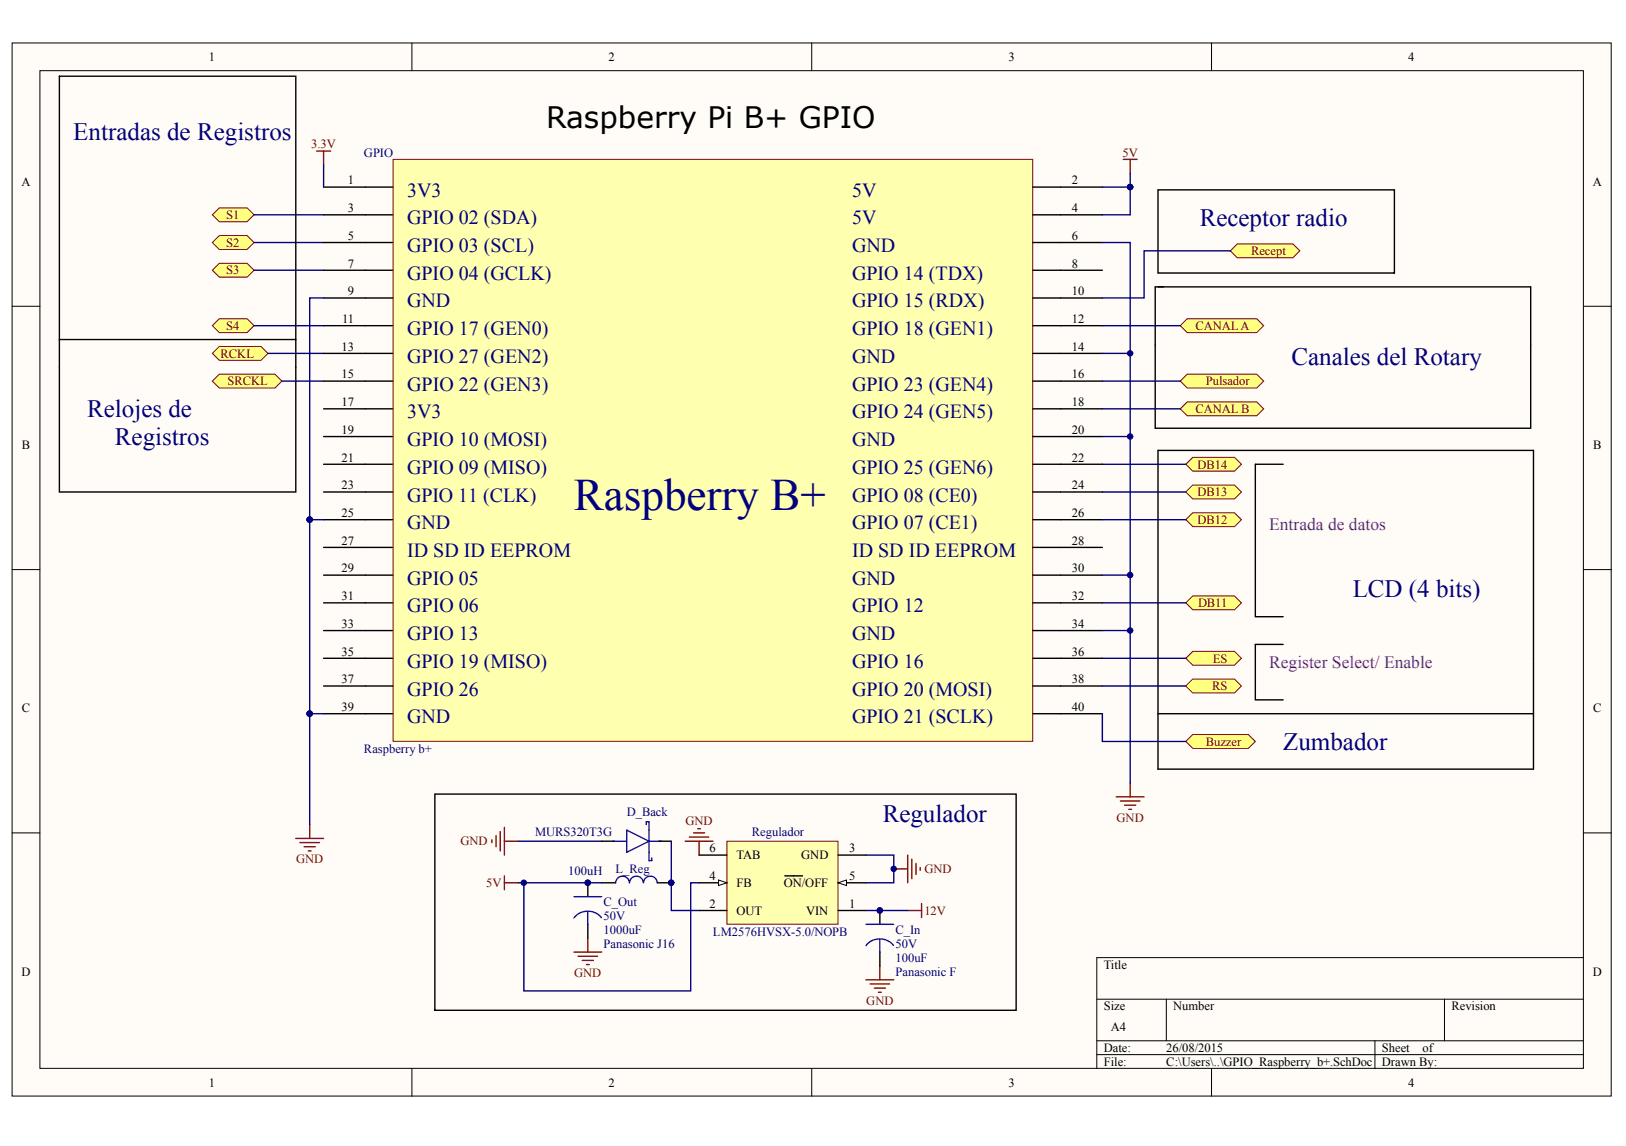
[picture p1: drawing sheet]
<svg xmlns="http://www.w3.org/2000/svg" width="287mm" height="202mm" viewBox="0 0 287 202" stroke-linecap="round" stroke-linejoin="round" font-family="sans-serif">
<g fill="#fffcf8" stroke="#000" stroke-width=".18">
<path d="M2.1 7.6h282.1v185.7h-282.1z"/>
<path d="M7 12.5h272.3v175.9h-272.3z"/>
</g>
<g fill="none" stroke="#000" stroke-width=".18">
<path d="M72.7 7.6v4.9M143.2 7.6v4.9M213.7 7.6v4.9M2.1 54h4.9M279.3 54h4.9M2.1 100.5h4.9M279.3 100.5h4.9M2.1 146.9h4.9M279.3 146.9h4.9M193.5 176.2h85.8M205.7 176.2v7.4M254.8 176.2v7.4"/>
<path d="M279.3 168.9h-85.8v19.6M72.7 188.5v4.9M143.2 188.5v4.9M193.5 183.6h85.8M193.5 186h85.8M213.7 188.5v4.9M242.5 183.6v4.9"/>
</g>
<g fill="#ffff80" stroke="#800000" stroke-width=".18">
<path d="M209.2 81.9l1.2-1.2h7.3l1.3 1.2-1.3 1.2h-7.3z" fill-rule="evenodd"/>
<path d="M209.2 86.8l1.2-1.2h7.3l1.3 1.2-1.3 1.2h-7.3z" fill-rule="evenodd"/>
<path d="M209.2 91.7l1.2-1.3h7.3l1.3 1.3-1.3 1.2h-7.3z" fill-rule="evenodd"/>
<path d="M209.2 106.3l1.2-1.2h7.3l1.3 1.2-1.3 1.3h-7.3z" fill-rule="evenodd"/>
<path d="M209.2 116.1l1.2-1.2h7.3l1.3 1.2-1.3 1.2h-7.3z" fill-rule="evenodd"/>
<path d="M209.2 121l1.2-1.2h7.3l1.3 1.2-1.3 1.2h-7.3z" fill-rule="evenodd"/>
<path d="M208.2 72.1l1.2-1.2h12.3l1.2 1.2-1.2 1.2h-12.3z" fill-rule="evenodd"/>
<path d="M208.2 57.4l1.2-1.2h12.3l1.2 1.2-1.2 1.3h-12.3z" fill-rule="evenodd"/>
<path d="M37.5 67.2l1.2-1.2h9.8l1.2 1.2-1.2 1.2h-9.8z" fill-rule="evenodd"/>
<path d="M37.5 62.3l1.2-1.2h7.3l1.3 1.2-1.3 1.3h-7.3z" fill-rule="evenodd"/>
</g>
<path d="M194.4 86.8h14.8M194.4 106.3h14.8" fill="none" stroke="#000080" stroke-width=".25"/>
<path d="M204.3 79.4v36.7M270.5 79.4v36.7M221.4 84.3v24.5h4.9M221.4 81.9h4.9M226.3 113.7h-4.9v9.7h4.9" fill="none" stroke="#000" stroke-width=".25"/>
<path d="M209.2 130.8l1.2-1.2h9.8l1.2 1.2-1.2 1.2h-9.8z" fill-rule="evenodd" fill="#ffff80" stroke="#800000" stroke-width=".18"/>
<path d="M204.3 116.1v9.8h66.2v-9.8" fill="none" stroke="#000" stroke-width=".25"/>
<g fill="#ffff80" stroke="#800000" stroke-width=".18">
<path d="M37.5 37.9l1.2-1.2h4.9l1.2 1.2-1.2 1.2h-4.9z" fill-rule="evenodd"/>
<path d="M37.5 42.8l1.2-1.2h4.9l1.2 1.2-1.2 1.2h-4.9z" fill-rule="evenodd"/>
<path d="M37.5 47.7l1.2-1.3h4.9l1.2 1.3-1.2 1.2h-4.9z" fill-rule="evenodd"/>
<path d="M37.5 57.4l1.2-1.2h4.9l1.2 1.2-1.2 1.3h-4.9z" fill-rule="evenodd"/>
</g>
<path d="M44.8 37.9h12.3M44.8 42.8h12.3M44.8 47.7h12.3M44.8 57.4h12.3" fill="none" stroke="#000080" stroke-width=".25"/>
<path d="M10.5 13.4h41.7v46.5h-41.7zM204.3 125.9v9.8h66.2v-9.8" fill="none" stroke="#000" stroke-width=".25"/>
<path d="M217 44.2l1.2-1.2h9.9l1.2 1.2-1.2 1.3h-9.9z" fill-rule="evenodd" fill="#ffff80" stroke="#800000" stroke-width=".18"/>
<path d="M10.5 64.8v22h41.7v-22" fill="none" stroke="#000" stroke-width=".25"/>
<path d="M194.4 81.9h14.8M194.4 116.1h14.8" fill="none" stroke="#000080" stroke-width=".25"/>
<path d="M208.2 67.2l1.2-1.2h12.3l1.2 1.2-1.2 1.2h-12.3z" fill-rule="evenodd" fill="#ffff80" stroke="#800000" stroke-width=".18"/>
<g fill="none" stroke="#000" stroke-width=".25">
<path d="M64.4 37.9h4.9M64.4 33h4.9M204.3 33.5h41.7v14.7h-41.7zM10.5 59.9v4.9M52.2 59.9v4.9M64.4 57.4h4.9M64.4 52.6h4.9M64.4 47.7h4.9M64.4 42.8h4.9M204.3 50.6h65.7M64.4 77h4.9M64.4 72.1h4.9"/>
<path d="M64.4 67.2h4.9M64.4 62.3h4.9M203.8 60.9v14.6h66.2v-14.6M204.3 79.4h66.2M64.4 96.6h4.9M64.4 91.7h4.9M64.4 86.8h4.9M64.4 81.9h4.9M64.4 116.1h4.9M64.4 111.2h4.9M64.4 106.3h4.9M64.4 101.4h4.9"/>
<path d="M64.4 125.9h4.9M64.4 121h4.9"/>
</g>
<path d="M47.3 62.3h9.8M49.7 67.2h7.4" fill="none" stroke="#000080" stroke-width=".25"/>
<path d="M69.3 28.1h112.9v102.7h-112.9z" fill="#ffffb0" stroke="#800000" stroke-width=".18"/>
<g fill="none" stroke="#000" stroke-width=".25">
<path d="M57.1 37.9h7.3M57.1 33h7.3M182.2 37.9h12.2M182.2 33h12.2M57.1 57.4h7.3M57.1 52.6h7.3M57.1 47.7h7.3M57.1 42.8h7.3M182.2 57.4h12.2M182.2 52.6h12.2M182.2 47.7h12.2M182.2 42.8h12.2"/>
<path d="M57.1 77h7.3M57.1 72.1h7.3M57.1 67.2h7.3M57.1 62.3h7.3M182.2 77h12.2M182.2 72.1h12.2M182.2 67.2h12.2M182.2 62.3h12.2M57.1 96.6h7.3M57.1 91.7h7.3M57.1 86.8h7.3M57.1 81.9h7.3"/>
<path d="M182.2 96.6h12.2M182.2 91.7h12.2M182.2 86.8h12.2M182.2 81.9h12.2M221.4 81.9v2.4M57.1 116.1h7.3M57.1 111.2h7.3M57.1 106.3h7.3M57.1 101.4h7.3M182.2 116.1h12.2M182.2 111.2h12.2M182.2 106.3h12.2"/>
<path d="M182.2 101.4h12.2M57.1 125.9h7.3M57.1 121h7.3M182.2 125.9h12.2M182.2 121h12.2M76.7 140.1h102.5v38.1h-102.5zM106.1 155.7h2.5M106.1 148.4h2.2M115.9 155.7h2.5M116.2 148.4h2.2"/>
</g>
<g fill="none" stroke="#800000" stroke-width=".25">
<path d="M198.1 28.1h2.5M199.4 28.1v2.5M199.4 138.1v2.5M52.2 147.9h4.9M52.9 148.6h3.4M53.6 149.4h2M54.4 150.1h.5M54.6 145.4v2.5M86.8 148.1v.5M87.5 147.4v2M88.2 146.7v3.4M89 145.9v4.9"/>
<path d="M89 154.5v2.4M89 148.4h2.4M89 155.7h2.4M120.9 148.4h4.9M121.6 147.6h3.4M122.3 146.9h2M123.1 146.2h.5M123.3 148.4v2.4M157.7 153.3h2.4M160.1 150.8v4.9M160.8 151.6v3.4M161.6 152.3v1.9"/>
<path d="M162.3 153v.5M162.6 159.4v2.4M196.9 140.6h4.9M197.6 141.3h3.5M198.4 142h1.9M199.1 142.8h.5M101.2 167.9h4.9M102 168.7h3.4M102.7 169.4h2M103.4 170.1h.5M103.7 165.5v2.4M152.7 172.8h5"/>
<path d="M153.5 173.6h3.4M154.2 174.3h2M155 175h.4M155.2 170.4v2.4M160.1 160.6h2.5"/>
</g>
<g fill="none" stroke="#000080" stroke-width=".25">
<path d="M194.4 33h5M199.4 33v4.9h-5M199.4 30.6v2.4M57.1 52.6h-2.5v39.1M194.4 42.8h5v95.3M194.4 62.3h5M194.4 77h5M54.6 91.7h2.5M54.6 91.7v53.7M194.4 91.7h14.8M194.4 101.4h5M194.4 111.2h5"/>
<path d="M54.6 125.9h2.5M194.4 125.9v4.9h14.8M194.4 121h14.8M91.4 155.7h14.7M91.4 148.4h14.7M92.4 155.7v19.1h29.4v-19.1h1.5M118.4 148.4v12.2h4.9M152.7 150.8h5v4.9h-5M152.7 160.6h7.4"/>
</g>
<g fill="#000080" stroke="#000080" stroke-width=".18">
<circle cx="199.3" cy="62.3" r=".48"/>
<circle cx="199.3" cy="77" r=".48"/>
<circle cx="199.3" cy="101.4" r=".48"/>
<circle cx="199.3" cy="111.2" r=".48"/>
<circle cx="157.6" cy="153.3" r=".48"/>
<circle cx="54.6" cy="91.7" r=".48"/>
<circle cx="54.6" cy="125.9" r=".48"/>
<circle cx="199.3" cy="33" r=".48"/>
<circle cx="118.4" cy="155.7" r=".48"/>
<circle cx="92.4" cy="155.7" r=".48"/>
</g>
<path d="M108.1 148.4h2.5M108.6 155.7a1.21 1.21 0 0 1 1.2-1.2 1.21 1.21 0 0 1 1.2 1.2 1.23 1.23 0 0 1 1.2-1.2 1.23 1.23 0 0 1 1.3 1.2M110.6 146.4l3.9 2-3.9 1.9zM113.5 155.7a1.21 1.21 0 0 1 1.2-1.2 1.21 1.21 0 0 1 1.2 1.2M114 145.4v-.4h.5v6.8h.5v-.5M114.5 148.4h2.2" fill="none" stroke="#00f" stroke-width=".25"/>
<path d="M128.2 148.4h19.6v14.6h-19.6z" fill="#ffffb0" stroke="#800000" stroke-width=".18"/>
<path d="M123.3 155.7h4.9" fill="none" stroke="#000" stroke-width=".25"/>
<path d="M126.7 155.2l1.5 .5-1.5 .5z" fill="#fffcf8" stroke="#000" stroke-width=".18"/>
<path d="M147.8 155.7h4.9M147.8 160.6h4.9" fill="none" stroke="#000" stroke-width=".25"/>
<path d="M147.8 155.7l1.5-.5v1z" fill="#fffcf8" stroke="#000" stroke-width=".18"/>
<path d="M205.2 50.6h-1.4v10.3M270 50.6v10.3M103.7 155.7v2.5M123.3 150.8h4.9M138.4 154.5h3.2M147.8 150.8h4.9M103.7 163v2.5M123.3 160.6h4.9M155.2 160.6v2.4M155.2 167.9v2.5" fill="none" stroke="#000" stroke-width=".25"/>
<g fill="#000080" stroke="#000080" stroke-width=".18">
<circle cx="155.2" cy="160.6" r=".48"/>
<circle cx="103.7" cy="155.7" r=".48"/>
</g>
<path d="M101.2 158.2h4.9M103.7 160.8v2.2M106.1 161.9a3.1 3.1 0 0 0-4.9 0M152.7 163h5M155.2 165.7v2.2M157.6 166.8a3.1 3.1 0 0 0-4.9 0" fill="none" stroke="#00f" stroke-width=".25"/>
<path d="M55.9 26.6h2.4M57.1 26.6v2.5" fill="none" stroke="#800000" stroke-width=".25"/>
<path d="M57.1 29.1v3.9M194.4 57.4h13.8M217 44.2h-15.2v8.4h-7.4M194.4 72.1h13.8M194.4 67.2h13.8" fill="none" stroke="#000080" stroke-width=".25"/>
<text font-size="8" fill="#000080" x="101.2" y="89.9">Raspberry B+</text>
<text font-size="5.2" x="96.3" y="22.6">Raspberry Pi B+ GPIO</text>
<g font-size="4.4" fill="#000080">
<text x="12.9" y="24.7">Entradas de Registros</text>
<text x="211.6" y="39.9">Receptor radio</text>
<text x="227.8" y="64.3">Canales del Rotary</text>
<text x="15.4" y="73.6">Relojes de</text>
<text x="20.3" y="78.5">Registros</text>
<text x="238.6" y="105.4">LCD (4 bits)</text>
<text x="226.3" y="132.3">Zumbador</text>
<text x="155.7" y="145">Regulador</text>
</g>
<g font-size="3.5" fill="#000080">
<text x="71.8" y="34.7">3V3</text>
<text x="150.3" y="34.7">5V</text>
<text x="71.8" y="39.6">GPIO 02 (SDA)</text>
<text x="150.3" y="39.6">5V</text>
<text x="71.8" y="44.5">GPIO 03 (SCL)</text>
<text x="150.3" y="44.5">GND</text>
<text x="71.8" y="49.3">GPIO 04 (GCLK)</text>
<text x="150.3" y="49.3">GPIO 14 (TDX)</text>
<text x="71.8" y="54.2">GND</text>
<text x="71.8" y="59.1">GPIO 17 (GEN0)</text>
<text x="150.3" y="54.2">GPIO 15 (RDX)</text>
<text x="150.3" y="59.1">GPIO 18 (GEN1)</text>
<text x="71.8" y="64">GPIO 27 (GEN2)</text>
<text x="150.3" y="64">GND</text>
<text x="71.8" y="68.9">GPIO 22 (GEN3)</text>
<text x="150.3" y="68.9">GPIO 23 (GEN4)</text>
<text x="71.8" y="73.8">3V3</text>
<text x="150.3" y="73.8">GPIO 24 (GEN5)</text>
<text x="71.8" y="78.7">GPIO 10 (MOSI)</text>
<text x="71.8" y="83.6">GPIO 09 (MISO)</text>
<text x="150.3" y="78.7">GND</text>
<text x="150.3" y="83.6">GPIO 25 (GEN6)</text>
<text x="71.8" y="88.5">GPIO 11 (CLK)</text>
<text x="150.3" y="88.5">GPIO 08 (CE0)</text>
<text x="71.8" y="93.4">GND</text>
<text x="150.3" y="93.4">GPIO 07 (CE1)</text>
<text x="71.8" y="98.2">ID SD ID EEPROM</text>
<text x="150.3" y="98.2">ID SD ID EEPROM</text>
<text x="71.8" y="103.1">GPIO 05</text>
<text x="150.3" y="103.1">GND</text>
<text x="71.8" y="108">GPIO 06</text>
<text x="71.8" y="112.9">GPIO 13</text>
<text x="150.3" y="112.9">GND</text>
<text x="150.3" y="108">GPIO 12</text>
<text x="71.8" y="117.8">GPIO 19 (MISO)</text>
<text x="150.3" y="117.8">GPIO 16</text>
<text x="71.8" y="122.7">GPIO 26</text>
<text x="150.3" y="122.7">GPIO 20 (MOSI)</text>
<text x="71.8" y="127.6">GND</text>
<text x="150.3" y="127.6">GPIO 21 (SCLK)</text>
</g>
<g font-size="3.1" fill="#800080">
<text x="223.9" y="93.4">Entrada de datos</text>
<text x="223.9" y="117.9">Register Select/ Enable</text>
</g>
<g font-size="2.2">
<text x="36.8" y="10.8">1</text>
<text x="107.4" y="10.8">2</text>
<text x="177.9" y="10.8">3</text>
<text x="248.4" y="10.8">4</text>
<text x="3.8" y="32.8">A</text>
<text x="61.4" y="32.5">1</text>
<text x="189.1" y="32.5">2</text>
<text x="281" y="32.8">A</text>
<text x="61.4" y="37.4">3</text>
<text x="189.1" y="37.4">4</text>
<text x="61.4" y="42.3">5</text>
<text x="61.4" y="47.2">7</text>
<text x="189.1" y="42.3">6</text>
<text x="189.1" y="47.2">8</text>
<text x="61.4" y="52.1">9</text>
<text x="189.1" y="52.1">10</text>
<text x="60.3" y="57">11</text>
<text x="189.1" y="57">12</text>
<text x="60.3" y="61.9">13</text>
<text x="189.1" y="61.9">14</text>
<text x="60.3" y="66.7">15</text>
<text x="60.3" y="71.6">17</text>
<text x="189.1" y="66.7">16</text>
<text x="189.1" y="71.6">18</text>
<text x="60.3" y="76.5">19</text>
<text x="189.1" y="76.5">20</text>
<text x="3.8" y="79.2">B</text>
<text x="60.3" y="81.4">21</text>
<text x="189.1" y="81.4">22</text>
<text x="281" y="79.2">B</text>
<text x="60.3" y="86.3">23</text>
<text x="189.1" y="86.3">24</text>
<text x="60.3" y="91.2">25</text>
<text x="189.1" y="91.2">26</text>
<text x="60.3" y="96.1">27</text>
<text x="60.3" y="101">29</text>
<text x="189.1" y="96.1">28</text>
<text x="189.1" y="101">30</text>
<text x="60.3" y="105.9">31</text>
<text x="189.1" y="105.9">32</text>
<text x="60.3" y="110.7">33</text>
<text x="189.1" y="110.7">34</text>
<text x="60.3" y="115.6">35</text>
<text x="189.1" y="115.6">36</text>
<text x="3.8" y="125.7">C</text>
<text x="60.3" y="120.5">37</text>
<text x="60.3" y="125.4">39</text>
<text x="189.1" y="120.5">38</text>
<text x="189.1" y="125.4">40</text>
<text x="281" y="125.7">C</text>
<text x="125.1" y="155.2">4</text>
<text x="125.1" y="150.4">6</text>
<text x="129.9" y="151.6">TAB</text>
<text x="141.3" y="151.6">GND</text>
<text x="149.8" y="155.2">5</text>
<text x="149.8" y="150.4">3</text>
<text x="125.1" y="160.1">2</text>
<text x="129.9" y="156.5">FB</text>
<text x="129.9" y="161.3">OUT</text>
<text x="138.2" y="156.5">ON/OFF</text>
<text x="142.2" y="161.3">VIN</text>
<text x="149.8" y="160.1">1</text>
<text x="3.8" y="172.1">D</text>
<text x="194.7" y="170.9">Title</text>
<text x="281" y="172.1">D</text>
<text x="194.7" y="178.2">Size</text>
<text x="206.9" y="178.2">Number</text>
<text x="256" y="178.2">Revision</text>
<text x="194.7" y="185.6">Date:</text>
<text x="195.9" y="181.9">A4</text>
<text x="205.7" y="185.6">26/08/2015</text>
<text x="243.8" y="185.6">Sheet</text>
<text x="250.9" y="185.6">of</text>
<text x="36.8" y="191.7">1</text>
<text x="107.4" y="191.7">2</text>
<text x="177.9" y="191.7">3</text>
<text x="194.7" y="188">File:</text>
<text x="205.7" y="188">C:\Users\..\GPIO_Raspberry_b+.SchDoc</text>
<text x="243.8" y="188">Drawn By:</text>
<text x="248.4" y="191.7">4</text>
</g>
<g font-size="2.2" fill="#800000">
<text x="54.9" y="26.2">3.3V</text>
<text x="198" y="27.6">5V</text>
<text x="39.9" y="38.6">S1</text>
<text x="39.9" y="43.5">S2</text>
<text x="220.7" y="45">Recept</text>
<text x="39.9" y="48.4">S3</text>
<text x="39.9" y="58.2">S4</text>
<text x="210.9" y="58.2">CANALA</text>
<text x="38.9" y="63.1">RCKL</text>
<text x="40.1" y="68">SRCKL</text>
<text x="212.7" y="68">Pulsador</text>
<text x="210.9" y="72.8">CANAL B</text>
<text x="211.2" y="82.6">DB14</text>
<text x="211.2" y="87.5">DB13</text>
<text x="211.2" y="92.4">DB12</text>
<text x="211.3" y="107.1">DB11</text>
<text x="213.9" y="116.9">ES</text>
<text x="213.8" y="121.7">RS</text>
<text x="212.7" y="131.5">Buzzer</text>
<text x="81.2" y="149.1">GND</text>
<text x="120.9" y="145.5">GND</text>
<text x="197" y="145">GND</text>
<text x="52.2" y="152.3">GND</text>
<text x="163" y="154">GND</text>
<text x="85.8" y="156.5">5V</text>
<text x="163" y="161.3">12V</text>
<text x="101.3" y="172.3">GND</text>
<text x="152.8" y="177.2">GND</text>
</g>
<g font-size="2.2" fill="#000080">
<text x="64.2" y="27.6">GPIO</text>
<text x="64.2" y="132.8">Raspberry b+</text>
<text x="94.4" y="147.4">MURS320T3G</text>
<text x="110.6" y="144">D_Back</text>
<text x="132.6" y="147.4">Regulador</text>
<text x="100.2" y="154.3">100uH</text>
<text x="108.6" y="154.1">L_Reg</text>
<text x="106.5" y="159.9">C_Out</text>
<text x="106.5" y="162.3">50V</text>
<text x="106.5" y="164.8">1000uF</text>
<text x="106.5" y="167.2">Panasonic J16</text>
<text x="125.8" y="165">LM2576HVSX-5.0/NOPB</text>
<text x="158" y="167.2">50V</text>
<text x="158" y="164.8">C_In</text>
<text x="158" y="169.7">100uF</text>
<text x="158" y="172.1">Panasonic F</text>
</g>
</svg>
